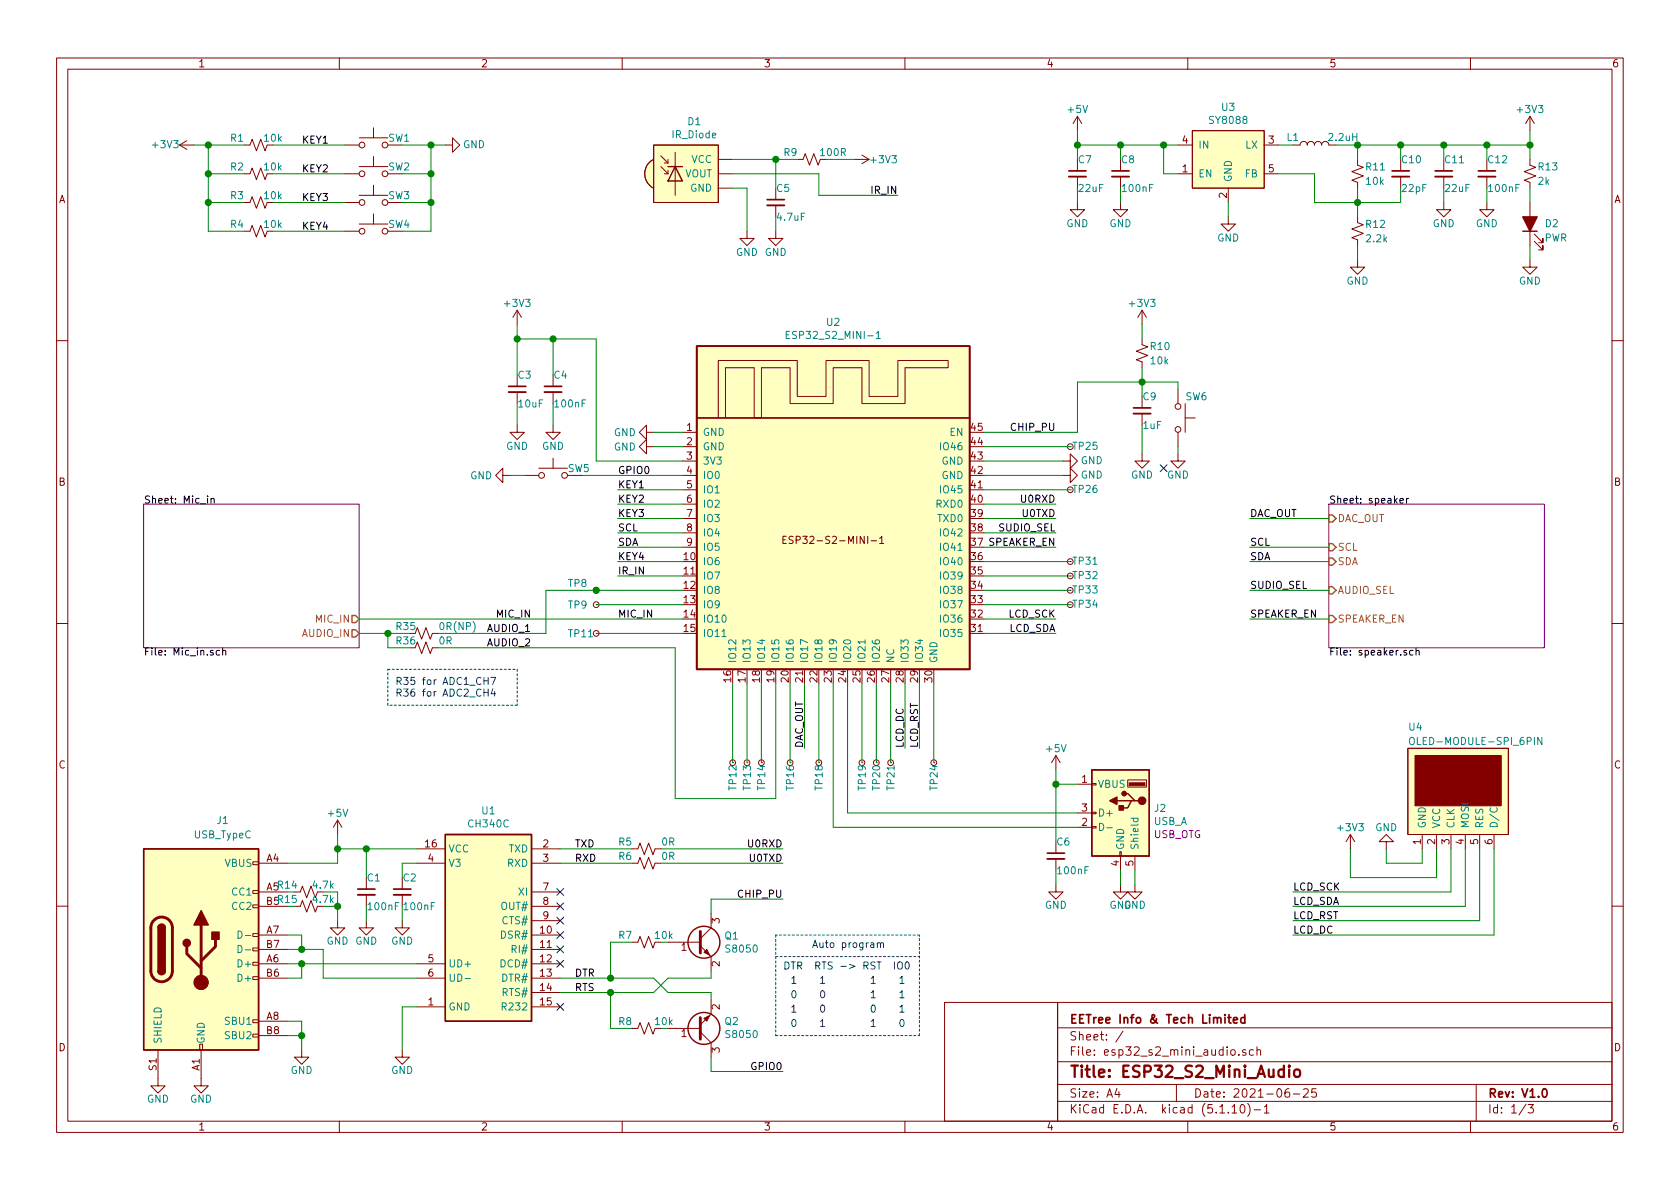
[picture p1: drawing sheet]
<svg xmlns="http://www.w3.org/2000/svg" width="297mm" height="210mm" viewBox="0 0 297 210" stroke-linecap="round" stroke-linejoin="round" font-family="sans-serif">
<g fill="none" stroke="#840000" stroke-width=".18">
<path d="M10 10.3h277v189.9h-277zM12 12.2h273v186.1h-273zM60 10.3v1.9M110 10.3v1.9M160 10.3v1.9M210 10.3v1.9M260 10.3v1.9M31.7 25.6h2.6M31.7 25.6l1.3 .8M33 24.9l-1.3 .7M43.2 35.8h1l.4-1 .7 2 .8-2 .8 2 .3-1M43.2 25.6h1l.4-1 .7 2.1 .8-2.1 .8 2.1 .3-1.1"/>
<path d="M43.2 30.7h1l.4-1 .7 2 .8-2 .8 2 .3-1M61 30.7h2.5M61 25.6h2.5M61 35.8h2.5M63.5 24.4h5.1M63.5 29.5h5.1M63.5 34.5h5.1M63.5 39.6h5.1M66 22.6v1.8M66 27.7v1.8M66 32.8v1.7M66 37.8v1.8"/>
<path d="M78.7 25.6h1.3v-1.2l1.3 1.2-1.3 1.3v-1.3M115.6 25.6h11.4v10.2h-11.4zM115.6 28.2a2.83 2.83 0 0 0-1.6 2.5 2.83 2.83 0 0 0 1.6 2.6M116.8 29.5l1.3 1.2M116.8 27.6l1.3 1.2M117.5 30.7h.6M117.5 28.8h.6M118.1 28.2v.6M118.1 30.1v.6M119.4 26.9v7.6M127 30.7h2.5M127 28.2h2.5"/>
<path d="M127 33.3h2.5M137.2 33.3v2M137.2 36.3v2M141 28.2h1l.4-1 .7 2 .8-2 .8 2 .3-1M151.1 28.2h2.6M152.4 27.4l1.3 .8M153.7 28.2l-1.3 .8M190.5 35.8v1.3h1.3l-1.3 1.2-1.3-1.2h1.3M190.5 20.6l-.8 1.2M190.5 20.6v2.5M190.5 28.2v2M190.5 31.2v2.1"/>
<path d="M190.5 20.6l.8 1.2M198.1 35.8v1.3h1.3l-1.3 1.2-1.3-1.2h1.3M198.1 28.2v2M198.1 31.2v2.1M208.3 30.7h2.5M208.3 25.6h2.5M210.8 23.1h12.7v10.2h-12.7zM217.2 38.3v1.3h1.2l-1.2 1.3-1.3-1.3h1.3M217.2 33.3v2.5M223.5 30.7h2.6M223.5 25.6h2.6M228.6 25.6h1.3a.63 .63 0 0 1 .6-.6 .63 .63 0 0 1 .6 .6 .63 .63 0 0 1 .7-.6 .63 .63 0 0 1 .6 .6 .63 .63 0 0 1 .6-.6 .63 .63 0 0 1 .7 .6 .63 .63 0 0 1 .6-.6 .63 .63 0 0 1 .6 .6h1.3"/>
<path d="M240 28.2v1l1 .4-2 .7 2 .8-2 .8 1 .4v1M240 38.3v1.1l1 .3-2 .8 2 .8-2 .7 1 .4v1M247.6 28.2v2M247.6 31.2v2.1M255.3 35.8v1.3h1.2l-1.2 1.2-1.3-1.2h1.3M255.3 28.2v2M255.3 31.2v2.1M262.9 35.8v1.3h1.3l-1.3 1.2-1.3-1.2h1.3M262.9 28.2v2M262.9 31.2v2.1M270.5 28.2v1l1 .4-2 .7 2 .8-2 .8 1 .4v1M270.5 20.6l-.8 1.2"/>
<path d="M270.5 20.6v2.5M270.5 35.8v7.6M270.5 20.6l.8 1.2M43.2 40.9h1l.4-1 .7 2 .8-2 .8 2 .3-1M61 40.9h2.5M91.4 54.9v2.5M91.4 54.9l-.7 1.2M91.4 54.9l.8 1.2M132.1 40.9v1.3h1.2l-1.2 1.2-1.3-1.2h1.3M137.2 40.9v1.3h1.2l-1.2 1.2-1.3-1.2h1.3M201.9 59.9v1.1l1 .3-2 .8 2 .8-2 .7 1 .4v1M201.9 54.9l-.7 1.2"/>
<path d="M201.9 54.9v2.5M201.9 54.9l.8 1.2M240 46v1.2h1.3l-1.3 1.3-1.2-1.3h1.2M270.5 46v1.2h1.3l-1.3 1.3-1.3-1.3h1.3M271.3 42.7l1.5 1.5v-.8v.8h-.8M271.3 41.4l1.5 1.5v-.7v.7h-.8M10 60.2h2M91.4 75.2v1.2h1.3l-1.3 1.3-1.2-1.3h1.2M91.4 66.3v2M91.4 69.3v2.1M97.8 75.2v1.2h1.3l-1.3 1.3-1.3-1.3h1.3M97.8 66.3v2"/>
<path d="M97.8 69.3v2.1M114.3 79v-1.3l-1.3 1.3 1.3 1.3v-1.3h1.3M114.3 76.4v-1.2l-1.3 1.2 1.3 1.3v-1.3h1.3M120.6 76.4h2.6M120.6 79h2.6M127 73.9v-10.2h14v6.4h5v-6.4h7.7v6.4h5v-6.4h8.9v1.3h-7.6v6.4h-7.6v-6.4h-5.1v6.4h-7.6v-6.4h-5.1v8.9h-1.3v-8.9h-5v8.9M201.9 70.1v2M201.9 73.1v2.1M208.3 68.8v2.6M208.3 76.4v2.6M209.5 73.9h1.8M209.5 71.4v5"/>
<path d="M285 60.2h2M88.9 84.1v-1.3l-1.3 1.3 1.3 1.2v-1.2h1.3M92.7 84.1h2.5M95.2 82.8h5.1M97.8 81v1.8M120.6 81.5h2.6M120.6 84.1h2.6M120.6 86.6h2.6M120.6 89.1h2.6M120.6 91.7h2.6M120.6 94.2h2.6M120.6 96.8h2.6"/>
<path d="M138.4 95.4h.4M139 94.8h-.6v1.3h.6M140.2 94.9l-.4-.1-.3 .3 .1 .3 .6 .2v.4l-.2 .1h-.5M154 95.6h1M155.5 95.2l.4-.4v1.3M155.5 96.1h.8M188 84.1h1.2v-1.3l1.3 1.3-1.3 1.2v-1.2M188 81.5h1.2v-1.2l1.3 1.2-1.3 1.3v-1.3M201.9 80.3v1.2h1.3l-1.3 1.3-1.2-1.3h1.2M208.3 80.3v1.2h1.2l-1.2 1.3-1.3-1.3h1.3M10 110.3h2M73.4 112l.4-1 .7 2 .8-2 .8 2 .4-1h1"/>
<path d="M73.4 114.5l.4-1 .7 2.1 .8-2.1 .8 2.1 .4-1.1h1M105.4 104.4h.1M105.4 106.9h.1M105.4 112h.1M285 110.3h2M129.5 134.9h.1M152.4 134.9h.1M157.5 134.9h.1M186.7 133.6l-.8 1.3M186.7 133.6v2.5M186.7 133.6l.8 1.3M190.5 138.7h2.5"/>
<path d="M193 138.6h.8v.2h-.8zM199.4 137.9h3.3v1.3h-3.3zM248.9 132.3h17.8v15.3h-17.8zM44.7 157.5h1v.5h-1zM44.7 152.4h1v.5h-1zM45.7 152.6h5.1M45.7 157.7h5.1M52.1 157.7h1l.4-1 .7 2 .8-2 .8 2 .3-1M59.7 145l-.8 1.3M59.7 145v2.6M59.7 145l.8 1.3M64.8 155.2v2"/>
<path d="M64.8 158.2v2.1M71.1 155.2v2M71.1 158.2v2.1M73.7 152.6h5M73.7 150.1h5M94 152.6h5.1M94 150.1h5.1M94 157.7h5.1M111.8 152.6h1l.4-1 .7 2.1 .8-2.1 .7 2.1 .4-1.1h1M111.8 150.1h1l.4-1 .7 2 .8-2 .7 2 .4-1h1M186.7 156.5v1.2h1.3l-1.3 1.3-1.3-1.3h1.3M186.7 148.8v2.1"/>
<path d="M186.7 151.9v2M190.5 146.3h2.5M190.5 143.8h2.5M193 146.2h.8v.2h-.8zM193 143.6h.8v.3h-.8zM198 150.6h.2v.8h-.2zM198.1 156.5v1.2h1.3l-1.3 1.3-1.3-1.3h1.3M198.1 151.4v2.5M200.7 156.5v1.2h1.2l-1.2 1.3-1.3-1.3h1.3M200.7 151.4v2.5M238.8 147.6l-.8 1.2M238.8 147.6v2.5"/>
<path d="M238.8 147.6l.7 1.2M245.1 148.8h1.3l-1.3-1.2-1.3 1.2h1.3v1.3M251.5 147.6v2.5M254 147.6v2.5M256.5 147.6v2.5M259.1 147.6v2.5M261.6 147.6v2.5M264.2 147.6v2.5M10 160.2h2M44.7 172.7h1v.5h-1zM44.7 170.2h1v.5h-1zM44.7 167.6h1v.5h-1z"/>
<path d="M44.7 165.1h1v.5h-1zM44.7 160h1v.5h-1zM45.7 165.3h5.1M45.7 167.9h5.1M45.7 170.4h5.1M45.7 173h5.1M45.7 160.3h5.1M52.1 160.3h1l.4-1 .7 2 .8-2 .8 2 .3-1M59.7 162.8v1.3h1.3l-1.3 1.2-1.3-1.2h1.3M64.8 162.8v1.3h1.2l-1.2 1.2-1.3-1.2h1.3M71.1 162.8v1.3h1.3l-1.3 1.2-1.3-1.2h1.3M73.7 178h5"/>
<path d="M73.7 170.4h5M73.7 173h5M94 178h5.1M94 165.3h5.1M94 167.9h5.1M94 170.4h5.1M94 173h5.1M94 175.5h5.1M94 160.3h5.1M94 162.8h5.1M111.8 166.6h1l.4-1 .7 2 .8-2 .7 2 .4-1M118.1 166.6h5.7"/>
<path d="M123.8 167.3l1.9 1.9v2.5M125.7 176.8v2.5l-1.9 1.9M125.7 161.5v2.6l-1.9 1.9M167 177.3h20v21h-20zM187 177.3h98v21h-98zM285 160.2h2M27.9 185.7v6.3h1.3l-1.3 1.3-1.2-1.3h1.2M35.3 184.7h.5v1h-.5zM35.6 185.7v6.3h1.2l-1.2 1.3-1.3-1.3h1.3M44.7 182.9h1v.5h-1zM44.7 180.3h1v.5h-1zM45.7 180.6h5.1"/>
<path d="M45.7 183.1h5.1M53.3 185.7v1.2h1.3l-1.3 1.3-1.2-1.3h1.2M60 198.3v1.9M71.1 185.7v1.2h1.3l-1.3 1.3-1.3-1.3h1.3M110 198.3v1.9M111.8 181.9h1l.4-1.1 .7 2.1 .8-2.1 .7 2.1 .4-1M118.1 181.9h5.7M123.8 182.5l1.9 1.9v2.5M160 198.3v1.9M187 194.8h98M187 191.8h98M187 187.8h98"/>
<path d="M187 181.8h98M197.5 192.5l-.4 1h1M197.8 193v1M198.6 182.3l-1.3 2M208 191.8v3M210 198.3v1.9M217.7 185.7l.2-.1 .4 .1 .1 .6-.1 .2-.4 .1-.2-.1zM217.8 195.8l.5-.5v1.5M217.8 196.8h.9M219 186.5v.1M219.5 195.4l.1-.1a.8 .8 0 0 1 .5 .8 .8 .8 0 0 1-.5 .7 1 1 0 0 1-.1-1.4zM220.2 185.7l-.3-.1-.2 .2 .1 .2 .4 .2v.3h-.5"/>
<path d="M220.6 195.1a1.71 1.71 0 0 1 0 2.3M221.6 185.7l-.4-.1-.3 .3 .1 .6 .2 .1 .4-.1M221.7 196.3h1.2M222.2 185.7l.3-.1 .3 .1 .1 .9M222.2 185.1v1.5M223.5 195.8l.5-.5v1.5M223.5 196.8h.9M227.9 192.5a.62 .62 0 0 0-.7 .7l.1 .7 .2 .1 .5-.1v-.5l-.1-.2-.4-.1-.3 .3M228.7 193.5h1.1M230.5 192.7l.2-.2h.3l.3 .2v.3v.2l-.9 .8h.9M232.7 192.5h-.7l-.1 .7 .2-.1 .5 .1 .2 .2-.1 .5-.2 .1-.6-.1M260 198.3v1.9"/>
<path d="M261 191.8v6.5M269.8 195.2l-1.2 2M270.2 195.3h.9l-.5 .6 .4 .1v.7l-.2 .1-.6-.1"/>
<circle cx="64" cy="25.6" r=".51"/>
<circle cx="64" cy="30.7" r=".51"/>
<circle cx="64" cy="35.8" r=".51"/>
<circle cx="68.1" cy="30.7" r=".51"/>
<circle cx="68.1" cy="35.8" r=".51"/>
<circle cx="68.1" cy="25.6" r=".51"/>
<circle cx="64" cy="40.9" r=".51"/>
<circle cx="68.1" cy="40.9" r=".51"/>
<circle cx="189.2" cy="79" r=".51"/>
<circle cx="208.3" cy="71.9" r=".51"/>
<circle cx="208.3" cy="75.9" r=".51"/>
<circle cx="95.8" cy="84.1" r=".51"/>
<circle cx="99.8" cy="84.1" r=".51"/>
<circle cx="189.2" cy="86.6" r=".51"/>
<circle cx="189.2" cy="99.3" r=".51"/>
<circle cx="105.4" cy="112" r=".51"/>
<circle cx="105.4" cy="104.4" r=".51"/>
<circle cx="105.4" cy="106.9" r=".51"/>
<circle cx="189.2" cy="101.8" r=".51"/>
<circle cx="189.2" cy="106.9" r=".51"/>
<circle cx="189.2" cy="104.4" r=".51"/>
<circle cx="129.5" cy="134.9" r=".51"/>
<circle cx="132.1" cy="134.9" r=".51"/>
<circle cx="134.6" cy="134.9" r=".51"/>
<circle cx="139.7" cy="134.9" r=".51"/>
<circle cx="144.8" cy="134.9" r=".51"/>
<circle cx="152.4" cy="134.9" r=".51"/>
<circle cx="154.9" cy="134.9" r=".51"/>
<circle cx="157.5" cy="134.9" r=".51"/>
<circle cx="165.1" cy="134.9" r=".51"/>
</g>
<g fill="none" stroke="#840000" stroke-width=".3">
<path d="M135.6 35.3h3.1M189 30.2h3M196.6 30.2h3M246.1 30.2h3.1M253.7 30.2h3.1M261.4 30.2h3M89.9 68.3h3.1M96.3 68.3h3M123.2 61.2h48.2v57.2h-48.2zM123.2 73.9h48.2M200.4 72.1h3.1M63.2 157.2h3.1"/>
<path d="M69.6 157.2h3M185.2 150.9h3M217.1 179.9h.6M217.3 179.4v1.3l.4 .2M220.1 179.4v1.5M218.1 180.4l.7-.1-.1-.3-.4-.1-.2 .2 .1 .7h.5M220.1 180l-.4-.1-.3 .3 .1 .6h.6M272.9 192.6l.1-.1a.8 .8 0 0 1 .5 .8 .8 .8 0 0 1-.5 .7 1 1 0 0 1-.1-1.4z"/>
</g>
<path d="M227.9 188.4v.2l.1-.1-.1-.1v.2M227.9 189.1v1.3M229 189.2a.57 .57 0 0 1 .9 .3v.6a.55 .55 0 0 1-.6 .4 .55 .55 0 0 1-.5-.4v-.6z" fill="none" stroke="#840000" stroke-width=".41"/>
<path d="M25.4 89.1h38.1v25.4h-38.1zM234.9 89.1h38.1v25.4h-38.1z" fill="none" stroke="#840084" stroke-width=".18"/>
<g fill="none" stroke="#000" stroke-width=".18">
<path d="M36.7 87.7v.1M36.7 88.1v.9M37.3 88.3l.2-.2 .3 .1 .1 .8M37.3 88.1v.9M247.5 88.5l.6-.1v-.2l-.4-.1-.2 .2 .1 .6h.5M248.7 88.1v.9M249 88.1l-.2 .1-.1 .2M38.8 115.1l-.3-.1-.3 .2 .2 .6h.4M39.4 115.1l.1-.1 .4 .1v.7M39.4 114.6v1.2M249.8 115.1l-.3-.1-.3 .2 .2 .6h.4M250.4 115.1l.1-.1 .4 .1v.7"/>
<path d="M250.4 114.6v1.2"/>
</g>
<path d="M234.9 91.1h.7l.6 .6-.6 .6h-.7zM234.9 98.7h.7l.6 .6-.6 .6h-.7zM234.9 96.1h.7l.6 .7-.6 .6h-.7zM62.2 108.8h.7l.6 .7-.6 .6h-.7zM62.2 111.4h.7l.6 .6-.6 .6h-.7zM234.9 108.8h.7l.6 .7-.6 .6h-.7zM234.9 103.8h.7l.6 .6-.6 .6h-.7z" fill="none" stroke="#848400" stroke-width=".25"/>
<g fill="none" stroke="#840000" stroke-width=".25">
<path d="M118.1 29.5h2.5M119.4 29.5l1.2 2.5h-2.5zM269.2 40.9h2.6M193 136.1h10.2v15.3h-10.2zM25.4 150.1h20.3v35.6h-20.3zM78.7 147.6h15.3v33h-15.3zM197.5 141.6h2.5M198.8 140.3h.6l1.3 1.3h.6M200.7 141.6h-.7l-.6 1.3h-1.3M27.9 171.7a.63 .63 0 0 0 .7 .6 .63 .63 0 0 0 .6-.6M27.9 164.1a.63 .63 0 0 1 .7-.7 .63 .63 0 0 1 .6 .7"/>
<circle cx="124.5" cy="166.6" r="2.82"/>
<circle cx="124.5" cy="181.9" r="2.82"/>
</g>
<g fill="#840000" stroke="#840000" stroke-width=".25">
<path d="M269.2 38.3h2.6l-1.3 2.6z"/>
<path d="M197.9 142.5h.7v.8h-.7z"/>
<path d="M196.2 141.6l1.3-.6v1.2z"/>
<path d="M27.9 171.7h1.3a.63 .63 0 0 1-.6 .6 .63 .63 0 0 1-.7-.6z"/>
<path d="M28.1 163.6a.63 .63 0 0 1 .7-.1 .63 .63 0 0 1 .4 .6h-1.3z"/>
<path d="M27.9 164.1h1.3v7.6h-1.3z"/>
<path d="M37.5 164.8h1.2v1.3h-1.2z"/>
<path d="M35.6 161l1.2 2.6h-2.5z"/>
<circle cx="201.9" cy="141.6" r=".63"/>
<circle cx="198.8" cy="140.3" r=".38"/>
<circle cx="33" cy="166.7" r=".63"/>
</g>
<path d="M135.6 36.3h3.1M189 31.2h3M196.6 31.2h3M246.1 31.2h3.1M253.7 31.2h3.1M261.4 31.2h3M89.9 69.3h3.1M96.3 69.3h3M200.4 73.1h3.1M63.2 158.2h3.1M69.6 158.2h3M185.2 151.9h3" fill="none" stroke="#840000" stroke-width=".33"/>
<g fill="#ffffc2" stroke="#ffffc2" stroke-width=".18">
<path d="M210.8 23.1h12.7v10.2h-12.7z"/>
<path d="M123.2 61.2h48.2v57.2h-48.2z"/>
<path d="M248.9 132.3h17.8v15.3h-17.8z"/>
<path d="M114.6 29l1-.8 1.2 2.5-1.2 2.6a2.87 2.87 0 0 1-1-4.3z"/>
<path d="M115.6 25.6h11.4v10.2h-11.4z"/>
<path d="M193 136.1h10.2v15.3h-10.2z"/>
<path d="M78.7 147.6h15.3v33h-15.3z"/>
<path d="M25.4 150.1h20.3v35.6h-20.3z"/>
</g>
<g fill="none" stroke="#008484" stroke-width=".18">
<path d="M139 59.2h.4M139.6 58.6h-.6v1.3h.6M154.9 58.9l.4-.3v1.3M154.9 59.9h.8M127.7 112.6h.7M153 113.2v.7M249.3 130.6a.45 .45 0 0 1 .7 0 .88 .88 0 0 1-.2 1.1l-.4-.1a1.07 1.07 0 0 1-.1-1zM272.6 130.4v1.3l-.7-1.3v1.3M194.4 145.6a.64 .64 0 0 1 .8 .6 .64 .64 0 0 1-.8 .7zM195.7 146.4h1M199.9 144.7h1.3M200.4 144.7v.4l.2 .2 .6-.1v-.5"/>
<path d="M263.6 142.8a.6 .6 0 0 0 .4 .9 .6 .6 0 0 0 .7-.6l-.1-.3M42.1 164.6a.64 .64 0 0 1 .7 .7 .64 .64 0 0 1-.7 .6zM42.1 167.2a.64 .64 0 0 1 .7 .6 .64 .64 0 0 1-.7 .6zM43.4 165.4h.9M43.4 168h.9M82.2 173h1"/>
</g>
<g fill="#840000" stroke="#840000" stroke-width=".18">
<path d="M250.2 133.6h15.2v8.9h-15.2z"/>
<path d="M124.5 180.1l1-.5-.5 1z"/>
<path d="M199.6 138.4h2.8v.5h-2.8z"/>
<path d="M124.5 168.4l.5-.5 .5 1z"/>
<circle cx="35.6" cy="173.7" r="1.27"/>
</g>
<path d="M27.1 162.9a1.9 1.9 0 0 1 2.1-.6 1.9 1.9 0 0 1 1.3 1.8v7.6a1.9 1.9 0 0 1-1.9 1.9 1.9 1.9 0 0 1-1.9-1.9v-7.8l.1-.5zM33 167.4v1.3l2.6 2.5M35.6 163.6v10.1M38.1 166.1v1.3l-2.5 2.5M123.8 180v3.8M123.8 164.7v3.8" fill="none" stroke="#840000" stroke-width=".51"/>
<path d="M68.6 118.4h22.8M91.4 118.4v6.3M68.6 124.7v-6.3M91.4 124.7h-22.8M137.2 169.2h25.4M137.2 165.3v17.8M162.6 165.3h-25.4M137.2 183.1h25.4M162.6 183.1v-17.8" fill="none" stroke="#0000c2" stroke-width=".18" stroke-dasharray=".4 .4"/>
<g fill="none" stroke="#008400" stroke-width=".18">
<path d="M34.3 25.6h8.9M36.8 35.8h6.4M36.8 25.6v15.3h6.4M36.8 30.7h6.4M48.3 25.6h12.7M48.3 35.8h12.7M48.3 30.7h12.7M71.1 25.6h7.6M71.1 35.8h5.1M71.1 30.7h5.1M76.2 25.6v15.3h-5.1M129.5 30.7h15.3v3.8h13.9"/>
<path d="M129.5 33.3h2.6v7.6M129.5 28.2h11.5M137.2 28.2v5.1M137.2 38.3v2.6M146 28.2h5.1M190.5 25.6h17.8M190.5 23.1v5.1M190.5 33.3v2.5M198.1 25.6v2.6M198.1 33.3v2.5M205.7 25.6v5.1h2.6M217.2 35.8v2.5"/>
<path d="M226.1 25.6h2.5M226.1 30.7h6.3v5.1h15.2v-2.5M236.2 25.6h34.3M240 25.6v2.6M240 33.3v5M247.6 25.6v2.6M255.3 25.6v2.6M255.3 33.3v2.5M262.9 25.6v2.6M262.9 33.3v2.5M270.5 23.1v5.1M270.5 33.3v2.5"/>
<path d="M48.3 40.9h12.7M91.4 59.9h14v21.6h15.2M91.4 57.4v8.9M97.8 59.9v6.4M201.9 57.4v2.5M240 43.4v2.6M270.5 43.4v2.6M91.4 71.4v3.8M97.8 71.4v3.8M115.6 79h5M115.6 76.4h5M174 79h15.2"/>
<path d="M201.9 65v5.1M201.9 75.2v5.1M208.3 68.8v-1.2h-17.8v8.8h-16.5M208.3 79v1.3M90.2 84.1h2.5M102.9 84.1h17.7M109.2 99.3h11.4M109.2 86.6h11.4M109.2 91.7h11.4M109.2 96.8h11.4M109.2 89.1h11.4M109.2 94.2h11.4"/>
<path d="M174 99.3h15.2M174 84.1h14M174 86.6h15.2M174 91.7h12.7M174 96.8h12.7M174 89.1h12.7M174 94.2h12.7M174 81.5h14M221 99.3h13.9M221 91.7h13.9M221 96.8h13.9M63.5 112h8.9"/>
<path d="M63.5 109.5h57.1M68.6 112v2.5h3.8M77.5 114.5h41.9v26.7h17.8v-20.3M105.4 112h15.2M105.4 106.9h15.2M109.2 101.8h11.4M120.6 104.4h-24.1v7.6h-19M174 104.4h15.2M174 112h12.7M174 101.8h15.2M174 106.9h15.2M174 109.5h12.7"/>
<path d="M221 104.4h13.9M221 109.5h13.9M129.5 120.9v14M132.1 120.9v14M134.6 120.9v14M139.7 120.9v14M142.2 120.9v11.4M144.8 120.9v14M147.3 120.9v25.4h43.2M149.9 120.9v22.9h40.6M152.4 120.9v14M154.9 120.9v14"/>
<path d="M157.5 120.9v14M160 120.9v11.4M162.6 120.9v11.4M165.1 120.9v14M186.7 136.1v12.7M186.7 138.7h3.8M57.1 157.7h2.6v5.1M59.7 150.1h14M59.7 147.6v5h-8.9M64.8 150.1v5.1M73.7 152.6h-2.6v2.6M99.1 150.1h12.7"/>
<path d="M99.1 152.6h12.7M116.8 150.1h21.6M116.8 152.6h21.6M138.4 159h-12.7v2.5M186.7 153.9v2.6M198.1 153.9v2.6M200.7 153.9v2.6M238.8 150.1v5.1h15.2v-5.1M245.1 150.1v2.5h6.4v-2.5M256.5 150.1v7.6h-27.9M259.1 150.1v10.2h-30.5M261.6 150.1v12.7h-33"/>
<path d="M264.2 150.1v15.2h-35.6M50.8 165.3h2.5v2.6M50.8 167.9h6.3v5.1h16.6M50.8 170.4h22.9M53.3 170.4v2.6h-2.5M57.1 160.3h2.6M64.8 160.3v2.5M71.1 160.3v2.5M73.7 178h-2.6v7.7M99.1 173h16.5l2.5 2.5h7.6v1.3M107.9 175.5v6.4h3.9M111.8 166.6h-3.9v6.4"/>
<path d="M125.7 171.7v1.3h-7.6l-2.5 2.5h-16.5M50.8 180.6h2.5v5.1M50.8 183.1h2.5M125.7 186.9v2.6h12.7"/>
</g>
<g fill="none" stroke="#0000c2" stroke-width=".18">
<path d="M86.3 119.8v1.3M86.8 119.8h.8l-.5 1.3M85.6 120.4h.7M85.6 122.4h.7M86.3 121.8v1.3M87.1 121.8l-.3 .9h.8M87.5 122.3v.8M145.1 173l.3-.4v1.3M145.1 173.9h.7M145.2 177.8l.2-.1a.67 .67 0 0 1 .4 .7 .67 .67 0 0 1-.4 .6l-.3-.2v-.3zM145.2 175.3l.2-.1a.67 .67 0 0 1 .4 .6 .67 .67 0 0 1-.4 .6l-.3-.2v-.2zM154 173l.4-.4v1.3"/>
<path d="M154 175.5l.4-.3v1.2M154 173.9h.8M154 176.4h.8M154.2 177.8l.1-.1a.67 .67 0 0 1 .5 .7 .67 .67 0 0 1-.5 .6l-.3-.5zM155.1 166.8l.2-.1 .3 .1 .1 .8M155.1 166.7v.9M155.7 166.9l.2-.2 .3 .1v.8M158.1 170.1v1.3M158.7 170.3a.45 .45 0 0 1 .8 0 .88 .88 0 0 1-.3 1.1l-.3-.1a1.07 1.07 0 0 1-.2-1zM159.1 173l.4-.4v1.3M159.1 178.1l.4-.4v1.3M159.1 175.5l.4-.3v1.2"/>
<path d="M159.1 173.9h.7M159.1 179h.7M159.1 176.4h.7M160.1 170.2l.2-.1a.67 .67 0 0 1 .5 .6 .67 .67 0 0 1-.5 .7l-.3-.5zM145.1 180.6l.3-.3v1.2M145.1 181.5h.7M154 180.6l.4-.3v1.2M154 181.5h.8M159.2 180.4l.2-.1a.67 .67 0 0 1 .5 .6 .67 .67 0 0 1-.5 .6l-.3-.5z"/>
</g>
<g fill="#008400" stroke="#008400" stroke-width=".25">
<circle cx="76.2" cy="25.6" r=".51"/>
<circle cx="240" cy="35.8" r=".51"/>
<circle cx="105.4" cy="104.4" r=".51"/>
<circle cx="36.8" cy="35.8" r=".51"/>
<circle cx="53.3" cy="183.1" r=".51"/>
<circle cx="76.2" cy="35.8" r=".51"/>
<circle cx="68.6" cy="112" r=".51"/>
<circle cx="36.8" cy="30.7" r=".51"/>
<circle cx="97.8" cy="59.9" r=".51"/>
<circle cx="240" cy="25.6" r=".51"/>
<circle cx="205.7" cy="25.6" r=".51"/>
<circle cx="36.8" cy="25.6" r=".51"/>
<circle cx="247.7" cy="25.6" r=".51"/>
<circle cx="255.3" cy="25.6" r=".51"/>
<circle cx="198.1" cy="25.6" r=".51"/>
<circle cx="262.9" cy="25.6" r=".51"/>
<circle cx="190.5" cy="25.6" r=".51"/>
<circle cx="186.7" cy="138.7" r=".51"/>
<circle cx="59.7" cy="150.1" r=".51"/>
<circle cx="270.5" cy="25.6" r=".51"/>
<circle cx="201.9" cy="67.6" r=".51"/>
<circle cx="91.4" cy="59.9" r=".51"/>
<circle cx="59.7" cy="160.3" r=".51"/>
<circle cx="137.2" cy="28.2" r=".51"/>
<circle cx="76.2" cy="30.7" r=".51"/>
<circle cx="53.3" cy="167.9" r=".51"/>
<circle cx="53.3" cy="170.4" r=".51"/>
<circle cx="64.8" cy="150.1" r=".51"/>
<circle cx="108" cy="173" r=".51"/>
<circle cx="108" cy="175.5" r=".51"/>
</g>
<g fill="none" stroke="#000084" stroke-width=".18">
<path d="M205.1 82.2l1.2 1.2M206.3 82.2l-1.2 1.2M98.5 157.1l1.2 1.2M98.5 159.7l1.2 1.2M99.7 157.1l-1.2 1.2M99.7 159.7l-1.2 1.2M98.5 162.2l1.2 1.2M98.5 169.8l1.2 1.2M98.5 167.3l1.2 1.2M98.5 164.7l1.2 1.3M98.5 177.4l1.2 1.3M99.7 162.2l-1.2 1.2"/>
<path d="M99.7 169.8l-1.2 1.2M99.7 167.3l-1.2 1.2M99.7 164.7l-1.2 1.3M99.7 177.4l-1.2 1.3"/>
</g>
<text font-size="2.8" fill="#840000" x="189" y="190.5">Title: ESP32_S2_Mini_Audio</text>
<g font-size="2.1" fill="#840000">
<text x="189" y="184">Sheet: /</text>
<text x="189" y="181">EETree Info &amp; Tech Limited</text>
<text x="189" y="186.7">File: esp32_s2_mini_audio.sch</text>
<text x="189" y="196.9">KiCad E.D.A. kicad (5.1.10)-1</text>
<text x="189" y="194.1">Size: A4</text>
<text x="211" y="194.1">Date: 2021-06-25</text>
<text x="263" y="194.1">Rev: V1.0</text>
<text x="263" y="196.9">Id: 1/3</text>
</g>
<g font-size="1.8" fill="#840000">
<text x="35" y="11.9">1</text>
<text x="85" y="11.9">2</text>
<text x="135" y="11.9">3</text>
<text x="185" y="11.9">4</text>
<text x="235" y="11.9">5</text>
<text x="285" y="11.9">6</text>
<text x="209.1" y="25.4">4</text>
<text x="224.3" y="25.4">3</text>
<text x="10.4" y="35.9">A</text>
<text x="209.1" y="30.5">1</text>
<text x="216.9" y="35" transform="rotate(-90 216.9 35)">2</text>
<text x="224.3" y="30.5">5</text>
<text x="285.4" y="35.9">A</text>
<text x="121.4" y="76.2">1</text>
<text x="171.8" y="76.2">45</text>
<text x="121.4" y="78.7">2</text>
<text x="121.4" y="81.3">3</text>
<text x="121.4" y="83.8">4</text>
<text x="171.8" y="83.8">42</text>
<text x="171.8" y="81.3">43</text>
<text x="171.8" y="78.7">44</text>
<text x="10.4" y="85.9">B</text>
<text x="121.4" y="86.4">5</text>
<text x="121.4" y="88.9">6</text>
<text x="171.8" y="88.9">40</text>
<text x="171.8" y="86.4">41</text>
<text x="285.4" y="85.9">B</text>
<text x="121.4" y="91.4">7</text>
<text x="121.4" y="94">8</text>
<text x="171.8" y="94">38</text>
<text x="171.8" y="91.4">39</text>
<text x="121" y="99.1">10</text>
<text x="121" y="101.6">11</text>
<text x="121.4" y="96.5">9</text>
<text x="140.3" y="96.2">ESP32-S2-MINI-1</text>
<text x="171.8" y="101.6">35</text>
<text x="171.8" y="99.1">36</text>
<text x="121" y="104.1">12</text>
<text x="121" y="106.7">13</text>
<text x="171.8" y="106.7">33</text>
<text x="171.8" y="104.1">34</text>
<text x="121" y="109.2">14</text>
<text x="121" y="111.8">15</text>
<text x="171.8" y="111.8">31</text>
<text x="171.8" y="109.2">32</text>
<text x="129.3" y="120.6" transform="rotate(-90 129.3 120.6)">16</text>
<text x="131.8" y="120.6" transform="rotate(-90 131.8 120.6)">17</text>
<text x="134.4" y="120.6" transform="rotate(-90 134.4 120.6)">18</text>
<text x="136.9" y="120.6" transform="rotate(-90 136.9 120.6)">19</text>
<text x="139.4" y="120.6" transform="rotate(-90 139.4 120.6)">20</text>
<text x="142" y="120.6" transform="rotate(-90 142 120.6)">21</text>
<text x="144.5" y="120.6" transform="rotate(-90 144.5 120.6)">22</text>
<text x="147.1" y="120.6" transform="rotate(-90 147.1 120.6)">23</text>
<text x="149.6" y="120.6" transform="rotate(-90 149.6 120.6)">24</text>
<text x="152.1" y="120.6" transform="rotate(-90 152.1 120.6)">25</text>
<text x="154.7" y="120.6" transform="rotate(-90 154.7 120.6)">26</text>
<text x="157.2" y="120.6" transform="rotate(-90 157.2 120.6)">27</text>
<text x="159.8" y="120.6" transform="rotate(-90 159.8 120.6)">28</text>
<text x="162.3" y="120.6" transform="rotate(-90 162.3 120.6)">29</text>
<text x="164.8" y="120.6" transform="rotate(-90 164.8 120.6)">30</text>
<text x="10.4" y="135.9">C</text>
<text x="285.4" y="135.9">C</text>
<text x="191.3" y="138.4">1</text>
<text x="191.3" y="143.5">3</text>
<text x="75.2" y="149.9">16</text>
<text x="96" y="149.9">2</text>
<text x="191.3" y="146">2</text>
<text x="251.2" y="149.3" transform="rotate(-90 251.2 149.3)">1</text>
<text x="253.7" y="149.3" transform="rotate(-90 253.7 149.3)">2</text>
<text x="256.3" y="149.3" transform="rotate(-90 256.3 149.3)">3</text>
<text x="258.8" y="149.3" transform="rotate(-90 258.8 149.3)">4</text>
<text x="261.4" y="149.3" transform="rotate(-90 261.4 149.3)">5</text>
<text x="263.9" y="149.3" transform="rotate(-90 263.9 149.3)">6</text>
<text x="47.1" y="152.4">A4</text>
<text x="75.7" y="152.4">4</text>
<text x="96" y="152.4">3</text>
<text x="197.9" y="153.1" transform="rotate(-90 197.9 153.1)">4</text>
<text x="200.4" y="153.1" transform="rotate(-90 200.4 153.1)">5</text>
<text x="96" y="157.5">7</text>
<text x="96" y="160">8</text>
<text x="47.1" y="165.1">A7</text>
<text x="47.1" y="167.6">B7</text>
<text x="95.6" y="165.1">10</text>
<text x="95.6" y="167.6">11</text>
<text x="96" y="162.6">9</text>
<text x="127.3" y="163.3" transform="rotate(-90 127.3 163.3)">3</text>
<text x="47.1" y="170.2">A6</text>
<text x="47.1" y="172.7">B6</text>
<text x="75.7" y="170.2">5</text>
<text x="75.7" y="172.7">6</text>
<text x="95.6" y="170.2">12</text>
<text x="95.6" y="172.7">13</text>
<text x="120.5" y="168.1">1</text>
<text x="127.3" y="170.9" transform="rotate(-90 127.3 170.9)">2</text>
<text x="75.7" y="177.8">1</text>
<text x="95.6" y="175.3">14</text>
<text x="95.6" y="177.8">15</text>
<text x="127.3" y="178.5" transform="rotate(-90 127.3 178.5)">2</text>
<text x="10.4" y="185.9">D</text>
<text x="47.1" y="180.3">A8</text>
<text x="47.1" y="182.9">B8</text>
<text x="120.5" y="183.4">1</text>
<text x="285.4" y="185.9">D</text>
<text x="27.7" y="189.3" transform="rotate(-90 27.7 189.3)">S1</text>
<text x="35.3" y="189.3" transform="rotate(-90 35.3 189.3)">A1</text>
<text x="127.3" y="186.2" transform="rotate(-90 127.3 186.2)">3</text>
<text x="35" y="199.9">1</text>
<text x="85" y="199.9">2</text>
<text x="135" y="199.9">3</text>
<text x="185" y="199.9">4</text>
<text x="235" y="199.9">5</text>
<text x="285" y="199.9">6</text>
</g>
<g font-size="1.8" fill="#008484">
<text x="121.6" y="22.1">D1</text>
<text x="188.9" y="20">+5V</text>
<text x="214" y="21.9">SY8088</text>
<text x="216.1" y="19.6">U3</text>
<text x="268.4" y="20">+3V3</text>
<text x="27.1" y="26.2">+3V3</text>
<text x="40.8" y="25.1">R1</text>
<text x="46.8" y="25.1">10k</text>
<text x="68.7" y="25.1">SW1</text>
<text x="81.9" y="26.2">GND</text>
<text x="118.9" y="24.5">IR_Diode</text>
<text x="122.3" y="28.8">VCC</text>
<text x="138.6" y="27.6">R9</text>
<text x="145.2" y="27.6">100R</text>
<text x="154.1" y="28.9">+3V3</text>
<text x="190.7" y="28.9">C7</text>
<text x="198.3" y="28.9">C8</text>
<text x="211.8" y="26.3">IN</text>
<text x="220.2" y="26.3">LX</text>
<text x="227.6" y="24.9">L1</text>
<text x="235.1" y="24.9">2.2uH</text>
<text x="247.9" y="28.9">C10</text>
<text x="255.5" y="28.9">C11</text>
<text x="263.2" y="28.9">C12</text>
<text x="40.8" y="35.2">R3</text>
<text x="40.8" y="30.1">R2</text>
<text x="46.8" y="35.2">10k</text>
<text x="46.8" y="30.1">10k</text>
<text x="68.7" y="30.1">SW2</text>
<text x="68.7" y="35.2">SW3</text>
<text x="121.1" y="31.4">VOUT</text>
<text x="122" y="33.9">GND</text>
<text x="137.4" y="34">C5</text>
<text x="190.8" y="34">22uF</text>
<text x="198.6" y="34">100nF</text>
<text x="211.8" y="31.4">EN</text>
<text x="217.8" y="32.3" transform="rotate(-90 217.8 32.3)">GND</text>
<text x="220.1" y="31.4">FB</text>
<text x="241.6" y="30.1">R11</text>
<text x="241.6" y="32.7">10k</text>
<text x="248" y="34">22pF</text>
<text x="255.6" y="34">22uF</text>
<text x="263.3" y="34">100nF</text>
<text x="272" y="32.7">2k</text>
<text x="272.1" y="30.1">R13</text>
<text x="40.8" y="40.3">R4</text>
<text x="46.8" y="40.3">10k</text>
<text x="68.7" y="40.3">SW4</text>
<text x="137.5" y="39">4.7uF</text>
<text x="188.5" y="40.2">GND</text>
<text x="196.2" y="40.2">GND</text>
<text x="241.6" y="40.3">R12</text>
<text x="253.3" y="40.2">GND</text>
<text x="260.9" y="40.2">GND</text>
<text x="273.3" y="40.2">D2</text>
<text x="130.1" y="45.3">GND GND</text>
<text x="215.2" y="42.7">GND</text>
<text x="241.7" y="42.8">2.2k</text>
<text x="273" y="42.7">PWR</text>
<text x="238.1" y="50.3">GND</text>
<text x="268.6" y="50.3">GND</text>
<text x="89.4" y="54.3">+3V3</text>
<text x="139.9" y="59.9">ESP32_S2_MINI-1</text>
<text x="146.2" y="57.6">U2</text>
<text x="199.8" y="54.3">+3V3</text>
<text x="203.5" y="61.9">R10</text>
<text x="203.5" y="64.4">10k</text>
<text x="91.6" y="67">C3</text>
<text x="98" y="67">C4</text>
<text x="202.1" y="70.8">C9</text>
<text x="209.7" y="70.8">SW6</text>
<text x="91.8" y="72.1">10uF</text>
<text x="98.2" y="72.1">100nF</text>
<text x="108.5" y="77.1">GND</text>
<text x="124.2" y="77.1">GND</text>
<text x="168" y="77.1">EN</text>
<text x="202.2" y="75.9">1uF</text>
<text x="89.5" y="79.5">GND</text>
<text x="95.8" y="79.5">GND</text>
<text x="100.4" y="83.5">SW5</text>
<text x="108.5" y="79.7">GND</text>
<text x="124.2" y="79.6">GND</text>
<text x="124.2" y="82.2">3V3</text>
<text x="166.5" y="82.2">GND</text>
<text x="166.6" y="79.6">IO46</text>
<text x="189.8" y="79.5">TP25</text>
<text x="191.1" y="82.1">GND</text>
<text x="83.1" y="84.8">GND</text>
<text x="124.2" y="84.7">IO0</text>
<text x="124.2" y="87.2">IO1</text>
<text x="124.2" y="89.8">IO2</text>
<text x="165.7" y="89.8">RXD0</text>
<text x="166.5" y="84.7">GND</text>
<text x="166.6" y="87.2">IO45</text>
<text x="189.8" y="87.2">TP26</text>
<text x="191.1" y="84.6">GND</text>
<text x="200" y="84.6">GND</text>
<text x="206.3" y="84.6">GND</text>
<text x="124.2" y="92.3">IO3</text>
<text x="124.2" y="94.9">IO4</text>
<text x="165.9" y="92.3">TXD0</text>
<text x="166.6" y="94.9">IO42</text>
<text x="124.2" y="99.9">IO6</text>
<text x="124.2" y="97.4">IO5</text>
<text x="166.6" y="99.9">IO40</text>
<text x="166.6" y="97.4">IO41</text>
<text x="189.8" y="99.9">TP31</text>
<text x="100.5" y="103.8">TP8</text>
<text x="100.5" y="107.6">TP9</text>
<text x="124.2" y="102.5">IO7</text>
<text x="124.2" y="105">IO8</text>
<text x="124.2" y="107.6">IO9</text>
<text x="166.6" y="107.6">IO37</text>
<text x="166.6" y="105">IO38</text>
<text x="166.6" y="102.5">IO39</text>
<text x="189.8" y="107.5">TP34</text>
<text x="189.8" y="104.9">TP33</text>
<text x="189.8" y="102.4">TP32</text>
<text x="70.1" y="111.4">R35</text>
<text x="70.1" y="114">R36</text>
<text x="77.7" y="114">0R</text>
<text x="78" y="111.4">0R(NP)</text>
<text x="100.6" y="112.7">TP11</text>
<text x="124.2" y="110.1">IO10</text>
<text x="124.2" y="112.6">IO11</text>
<text x="166.6" y="112.6">IO35</text>
<text x="166.6" y="110.1">IO36</text>
<text x="130.2" y="117.3" transform="rotate(-90 130.2 117.3)">IO12</text>
<text x="132.7" y="117.3" transform="rotate(-90 132.7 117.3)">IO13</text>
<text x="135.3" y="117.3" transform="rotate(-90 135.3 117.3)">IO14</text>
<text x="137.8" y="117.3" transform="rotate(-90 137.8 117.3)">IO15</text>
<text x="140.3" y="117.3" transform="rotate(-90 140.3 117.3)">IO16</text>
<text x="142.9" y="117.3" transform="rotate(-90 142.9 117.3)">IO17</text>
<text x="145.4" y="117.3" transform="rotate(-90 145.4 117.3)">IO18</text>
<text x="148" y="117.3" transform="rotate(-90 148 117.3)">IO19</text>
<text x="150.5" y="117.3" transform="rotate(-90 150.5 117.3)">IO20</text>
<text x="153" y="117.3" transform="rotate(-90 153 117.3)">IO21</text>
<text x="155.6" y="117.3" transform="rotate(-90 155.6 117.3)">IO26</text>
<text x="158.1" y="117.3" transform="rotate(-90 158.1 117.3)">NC</text>
<text x="160.7" y="117.3" transform="rotate(-90 160.7 117.3)">IO33</text>
<text x="163.2" y="117.3" transform="rotate(-90 163.2 117.3)">IO34</text>
<text x="165.7" y="117.3" transform="rotate(-90 165.7 117.3)">GND</text>
<text x="249.1" y="129.2">U4</text>
<text x="250.2" y="131.7">OLED-MODULE-SPI_6PIN</text>
<text x="185.1" y="133">+5V</text>
<text x="130.2" y="139.6" transform="rotate(-90 130.2 139.6)">TP12</text>
<text x="132.8" y="139.6" transform="rotate(-90 132.8 139.6)">TP13</text>
<text x="135.3" y="139.6" transform="rotate(-90 135.3 139.6)">TP14</text>
<text x="140.4" y="139.6" transform="rotate(-90 140.4 139.6)">TP16</text>
<text x="145.5" y="139.6" transform="rotate(-90 145.5 139.6)">TP18</text>
<text x="153.1" y="139.6" transform="rotate(-90 153.1 139.6)">TP19</text>
<text x="155.6" y="139.6" transform="rotate(-90 155.6 139.6)">TP20</text>
<text x="158.2" y="139.6" transform="rotate(-90 158.2 139.6)">TP21</text>
<text x="165.8" y="139.6" transform="rotate(-90 165.8 139.6)">TP24</text>
<text x="194.1" y="139.3">VBUS</text>
<text x="204.2" y="143.6">J2</text>
<text x="34.3" y="148.3">USB_TypeC</text>
<text x="38.4" y="145.7">J1</text>
<text x="58.1" y="144.4">+5V</text>
<text x="83" y="146.3">CH340C</text>
<text x="85.2" y="144">U1</text>
<text x="109.4" y="149.5">R5</text>
<text x="117" y="149.5">0R</text>
<text x="186.9" y="149.5">C6</text>
<text x="194.1" y="144.4">D+</text>
<text x="204" y="145.9">USB_A</text>
<text x="236.7" y="147">+3V3</text>
<text x="243.2" y="147">GND</text>
<text x="252.1" y="146.6" transform="rotate(-90 252.1 146.6)">GND</text>
<text x="254.6" y="146.6" transform="rotate(-90 254.6 146.6)">VCC</text>
<text x="257.2" y="146.6" transform="rotate(-90 257.2 146.6)">CLK</text>
<text x="259.7" y="146.6" transform="rotate(-90 259.7 146.6)">MOSI</text>
<text x="262.3" y="146.6" transform="rotate(-90 262.3 146.6)">RES</text>
<text x="264.8" y="146.6" transform="rotate(-90 264.8 146.6)">D/C</text>
<text x="39.8" y="153.3">VBUS</text>
<text x="65" y="155.9">C1</text>
<text x="71.3" y="155.9">C2</text>
<text x="79.2" y="150.7">VCC</text>
<text x="79.2" y="153.3">V3</text>
<text x="89.7" y="153.3">RXD</text>
<text x="89.9" y="150.7">TXD</text>
<text x="109.4" y="152.1">R6</text>
<text x="117" y="152.1">0R</text>
<text x="187.1" y="154.6">100nF</text>
<text x="198.8" y="150.4" transform="rotate(-90 198.8 150.4)">GND</text>
<text x="201.3" y="150.4" transform="rotate(-90 201.3 150.4)">Shield</text>
<text x="41.2" y="158.4">CC1</text>
<text x="41.2" y="160.9">CC2</text>
<text x="55.4" y="157.1">4.7k</text>
<text x="55.4" y="159.7">4.7k</text>
<text x="65.2" y="161">100nF</text>
<text x="71.6" y="161">100nF</text>
<text x="88.7" y="160.9">OUT#</text>
<text x="91.8" y="158.4">XI</text>
<text x="184.7" y="160.7">GND</text>
<text x="196.2" y="160.7">GND</text>
<text x="198.7" y="160.7">GND</text>
<text x="57.7" y="167.1">GND GND</text>
<text x="69.2" y="167.1">GND</text>
<text x="88.7" y="166">DSR#</text>
<text x="89" y="163.4">CTS#</text>
<text x="109.4" y="166">R7</text>
<text x="128.2" y="166.1">Q1</text>
<text x="42.4" y="171.1">D+</text>
<text x="42.4" y="173.6">D+</text>
<text x="79.2" y="171.1">UD+</text>
<text x="79.2" y="173.6">UD-</text>
<text x="88.6" y="171.1">DCD#</text>
<text x="88.8" y="173.6">DTR#</text>
<text x="90.7" y="168.5">RI#</text>
<text x="128.6" y="168.4">S8050</text>
<text x="79.2" y="178.7">GND</text>
<text x="89" y="176.1">RTS#</text>
<text x="89.3" y="178.7">R232</text>
<text x="28.6" y="184.7" transform="rotate(-90 28.6 184.7)">SHIELD</text>
<text x="36.2" y="184.7" transform="rotate(-90 36.2 184.7)">GND</text>
<text x="40" y="181.2">SBU1</text>
<text x="40" y="183.8">SBU2</text>
<text x="109.4" y="181.3">R8</text>
<text x="128.2" y="181.2">Q2</text>
<text x="128.6" y="183.6">S8050</text>
<text x="51.4" y="189.9">GND</text>
<text x="69.2" y="189.9">GND</text>
<text x="26" y="195">GND</text>
<text x="33.6" y="195">GND</text>
</g>
<g font-size="1.8">
<text x="53.3" y="25.4">KEY1</text>
<text x="53.3" y="35.6">KEY3</text>
<text x="53.3" y="30.5">KEY2</text>
<text x="154.2" y="34.3">IR_IN</text>
<text x="53.3" y="40.6">KEY4</text>
<text x="179" y="76.2">CHIP_PU</text>
<text x="109.2" y="83.8">GPIO0</text>
<text x="25.4" y="89">Sheet: Mic_in</text>
<text x="109.2" y="88.9">KEY2</text>
<text x="109.2" y="86.4">KEY1</text>
<text x="180.7" y="88.9">U0RXD</text>
<text x="234.9" y="89">Sheet: speaker</text>
<text x="109.2" y="94">SCL</text>
<text x="109.2" y="91.4">KEY3</text>
<text x="176.7" y="94">SUDIO_SEL</text>
<text x="180.9" y="91.4">U0TXD</text>
<text x="221" y="91.4">DAC_OUT</text>
<text x="109.2" y="99.1">KEY4</text>
<text x="109.2" y="96.5">SDA</text>
<text x="109.2" y="101.6">IR_IN</text>
<text x="171.8" y="96.5">37 SPEAKER_EN</text>
<text x="221" y="96.5">SCL</text>
<text x="221" y="99.1">SDA</text>
<text x="221" y="104.1">SUDIO_SEL</text>
<text x="86.3" y="111.8">AUDIO_1</text>
<text x="88" y="109.2">MIC_IN</text>
<text x="109.2" y="109.2">MIC_IN</text>
<text x="178.3" y="111.8">LCD_SDA</text>
<text x="178.3" y="109.2">LCD_SCK</text>
<text x="221" y="109.2">SPEAKER_EN</text>
<text x="25.4" y="115.9">File: Mic_in.sch</text>
<text x="86.3" y="114.3">AUDIO_2</text>
<text x="234.9" y="115.9">File: speaker.sch</text>
<text x="142" y="132.3" transform="rotate(-90 142 132.3)">DAC_OUT</text>
<text x="159.8" y="132.3" transform="rotate(-90 159.8 132.3)">LCD_DC</text>
<text x="162.3" y="132.3" transform="rotate(-90 162.3 132.3)">LCD_RST</text>
<text x="101.6" y="149.9">TXD</text>
<text x="132.4" y="149.9">U0RXD</text>
<text x="101.6" y="152.4">RXD</text>
<text x="132.6" y="152.4">U0TXD</text>
<text x="130.8" y="158.7">CHIP_PU</text>
<text x="228.6" y="157.5">LCD_SCK</text>
<text x="228.6" y="160">LCD_SDA</text>
<text x="228.6" y="162.6">LCD_RST</text>
<text x="228.6" y="165.1">LCD_DC</text>
<text x="101.6" y="172.7">DTR</text>
<text x="101.6" y="175.3">RTS</text>
<text x="133" y="189.2">GPIO0</text>
</g>
<g font-size="1.8" fill="#848400">
<text x="236.5" y="92.3">DAC_OUT</text>
<text x="236.5" y="99.9">SDA</text>
<text x="236.5" y="97.4">SCL</text>
<text x="236.5" y="105">AUDIO_SEL</text>
<text x="53.5" y="112.6">AUDIO_IN</text>
<text x="56" y="110.1">MIC_IN</text>
<text x="236.5" y="110.1">SPEAKER_EN</text>
</g>
<g font-size="1.8" fill="#0000c2">
<text x="69.8" y="121.1">R35 for ADC1_CH7</text>
<text x="69.8" y="123.2">R36 for ADC2_CH4</text>
<text x="143.5" y="167.6">Auto program</text>
<text x="138.4" y="171.4">DTR RTS -&gt; RST IO0</text>
<text x="139.7" y="174">1</text>
<text x="139.7" y="179.1">1</text>
<text x="139.7" y="176.5">0</text>
<text x="139.7" y="181.6">0</text>
</g>
<text font-size="1.8" fill="#840084" x="203.9" y="148.2">USB_OTG</text>
<g font-size="1.8" fill="#008400">
<text x="47.1" y="157.5">A5R14</text>
<text x="47.1" y="160">B5R15</text>
<text x="115.9" y="166">10k</text>
<text x="115.9" y="181.3">10k</text>
</g>
</svg>
